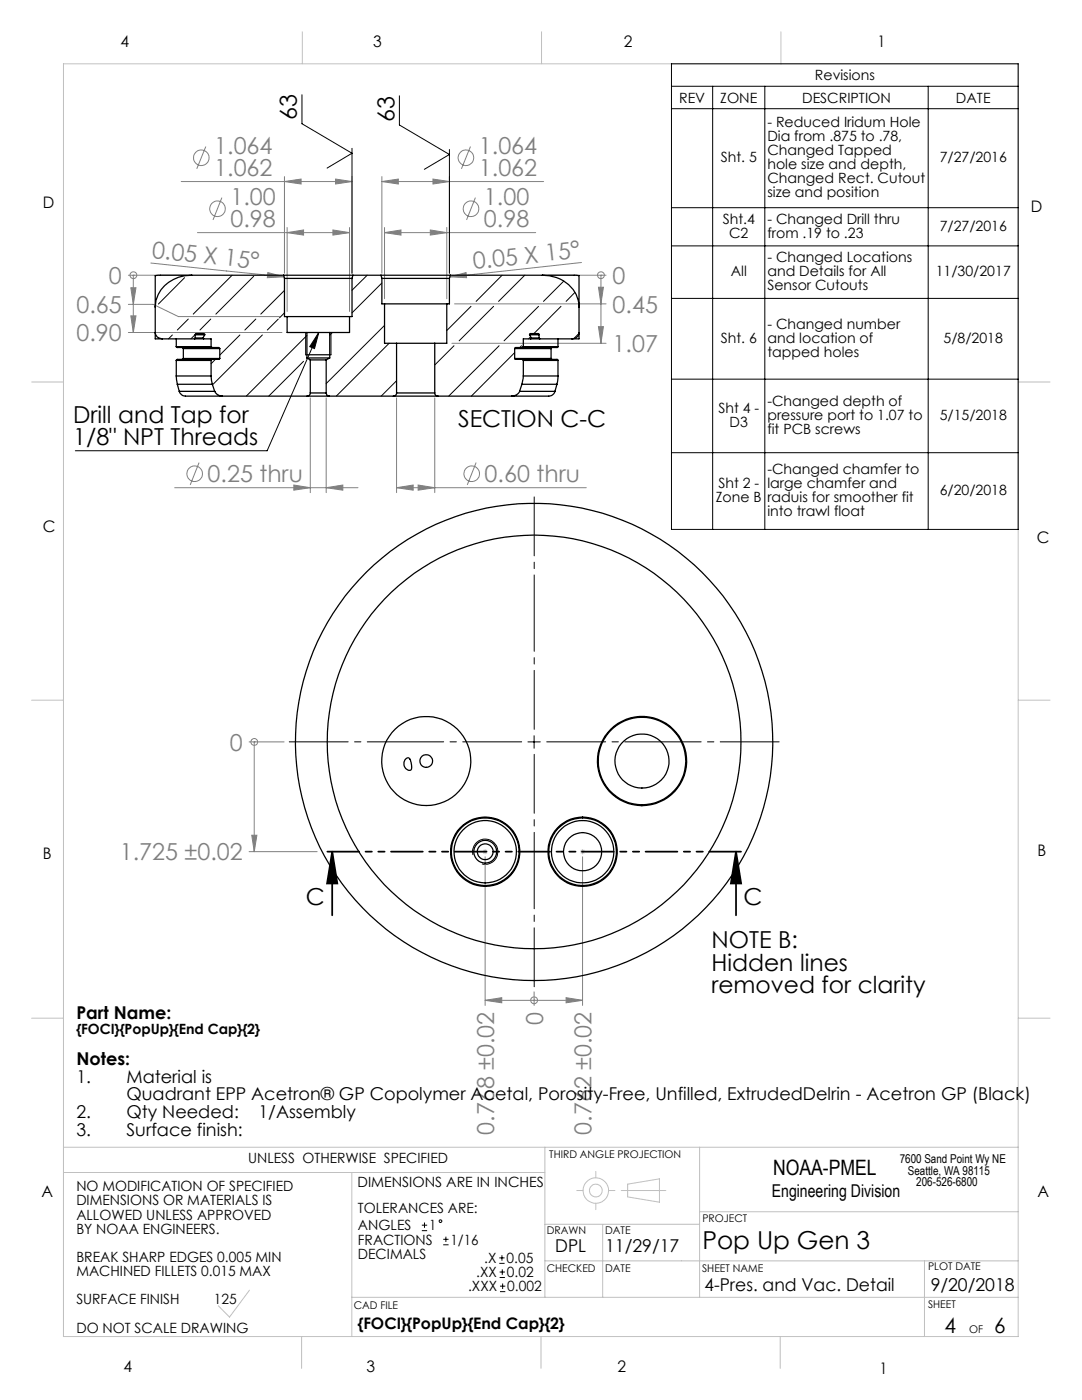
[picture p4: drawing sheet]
<svg xmlns="http://www.w3.org/2000/svg" width="216mm" height="279mm" viewBox="0 0 216 279" stroke-linecap="round" stroke-linejoin="round" font-family="sans-serif">
<g fill="none" stroke="#c0c0c0" stroke-width=".2">
<path d="M12.7 12.7h190.5v254h-190.5zM60.3 6.3v6.4M108.1 6.3v6.4M155.8 6.3v6.4M6.3 76.2h6.4M203.2 76.2h6.3M6.3 139.7h6.4M203.2 139.7h6.3M96.3 170h1M96.4 169.6l.8 .7M96.8 169.5v1M97.2 169.6l-.8 .7"/>
<path d="M115.7 170h1.1M115.9 169.6l.7 .7M116.2 169.5v1M116.6 169.6l-.7 .7M6.3 203.2h6.4M203.2 203.2h6.3M12.7 229h190.5M12.7 234h96M70.2 234v32.7M108.7 229v29.9M115.1 237.6h1.2M118.9 233.8v1.3"/>
<path d="M121.4 237.6h1.3M124 237.6h8.9M125.2 236.3l6.4-1v4.6l-6.4-1zM139.6 229v29.9M49.8 257.5l-4 5.4-2.2-2.3M70.2 258.9h133M108.7 251.6h94.5M108.7 244.3h30.9M118.9 240.1v1.3M120.3 244.3v14.6M139.6 241.8h63.6M184.5 251.6v15.1"/>
<path d="M60.2 266.7v6.4M108 266.7v6.4M155.7 266.7v6.4"/>
<circle cx="118.9" cy="237.6" r="2.53"/>
<circle cx="118.9" cy="237.6" r="1.27"/>
</g>
<g fill="none" stroke="#808080" stroke-width=".2">
<path d="M36.2 36.2h34M41.1 29.2l-1.8 4.5M44.3 39.4l-1.8 4.5M56.8 36.2l3.3-.5v1zM56.8 35.2v19.3M67 35.7l3.2 .5-3.2 .5zM70.2 35.2v19.3M76.2 36.2l3.3-.5v1zM76.2 36.2h32.3M76.2 35.2v19.3M86.4 35.7l3.3 .5-3.3 .5zM89.7 35.2v19.3"/>
<path d="M93.9 29.2l-1.8 4.5M94.9 39.4l-1.8 4.5M25.6 54.9h11.7M26.1 57.4h1l-.5 3.3zM26.6 54.9v11.5M26.6 54.9h.1M30.1 52.5l26.6 2.7M39.4 46.4h30.3M53.4 54.4l3.3 .8-3.4 .2zM57.3 46.4l3.3-.5v1zM57.3 45.4v16.8M66.4 45.9l3.3 .5-3.3 .5z"/>
<path d="M69.7 45.4v16.8M76.7 46.4l3.3-.5v1zM76.7 45.4v14.2M76.7 46.4h30.2M85.9 45.9l3.2 .5-3.2 .5zM89.1 45.4v14.2M89.8 55.2l3.2-.8 .1 1zM109.3 54.9h11.6M116 52.4l-26.2 2.8M119.4 57.3h1l-.5 3.3zM119.9 54.9v13.6M119.9 54.9h.1"/>
<path d="M25.6 60.7h5l5 2.5h20.2M25.6 66.4h30.7M26.1 63h1l-.5 3.4zM61.9 79.4v18.9M65.1 79.4v18.9M79.1 79.4v18.9M86.7 79.4v18.9M90.2 68.5h30.7M90.7 60.6h30.2M119.4 65.2h1l-.5 3.3zM34.9 97.3h36.5M39.7 92.3l-1.7 4.5"/>
<path d="M58.6 96.8l3.3 .5-3.3 .5zM65.1 97.3l3.3-.5v1zM79.1 97.3l3.3-.5v1zM79.1 97.3h37.9M83.4 96.8l3.3 .5-3.3 .5zM95 92.3l-1.8 4.5M49.7 148.1h7M50.7 148.1v21.9M50.7 148.1h.1M49.7 170h13.6M50.2 166.7h1.1l-.6 3.3zM96.8 171v29.7"/>
<path d="M116.2 171v29.7M96.8 199.6l3.3-.5v1zM96.8 199.6h19.4M106.6 199.6h.1M106.6 197.9v2.8M113 199.1l3.2 .5-3.2 .5z"/>
<circle cx="40.2" cy="31.5" r="1.56"/>
<circle cx="93" cy="31.5" r="1.56"/>
<circle cx="26.6" cy="54.9" r=".68"/>
<circle cx="43.4" cy="41.7" r="1.56"/>
<circle cx="94" cy="41.7" r="1.56"/>
<circle cx="119.9" cy="54.9" r=".68"/>
<circle cx="38.8" cy="94.6" r="1.56"/>
<circle cx="94.1" cy="94.6" r="1.56"/>
<circle cx="50.7" cy="148.1" r=".67"/>
<circle cx="106.6" cy="199.6" r=".68"/>
</g>
<path d="M66.3 170l1 6.3h-2zM66.3 170v12.7M146.9 170l1 6.3h-2.1zM146.9 170v12.7" fill="none" stroke="#000" stroke-width=".35"/>
<g fill="none" stroke="#000" stroke-width=".2">
<path d="M60.3 18.9v5.8l9.9 5.9-4.9 2.9M79.7 19.1v5.8l10 5.9-5 3M134 12.7h69.2v93h-69.2zM134 17.2h69.2M142.2 17.2v88.5M152.6 17.2v88.5M185.2 17.2v88.5M70.2 29.6v24.9M89.7 29.8v24.7M134 21.7h69.2M134 41.5h69.2M134 49.1h69.2"/>
<path d="M134 59.5h69.2M61 66.4v4.4M63.6 66.4l-10.3 23.6h-38.3M63.6 66.4l-.8 3.2-1-.4zM66 66.4v4.4M134 75.7h69.2M134 90.3h69.2M105.3 148.1h2.5M106.6 146.8v2.5M94.4 170.6a2.52 2.52 0 0 1 2.2-3.1 2.52 2.52 0 0 1 2.7 2.7 2.52 2.52 0 0 1-3.1 2.2"/>
</g>
<path d="M64.3 170h84.6" fill="none" stroke="#000" stroke-width=".35" stroke-dasharray="6.3 1.3 1.3 1.3 1.3 1.3" stroke-dashoffset="-1"/>
<path d="M104.1 148.1h-46.4M106.6 145.6v-46.4M106.6 150.6v46.3M109.1 148.1h46.4" fill="none" stroke="#000" stroke-width=".2" stroke-dasharray="15.2 1.3 1.3 1.3" stroke-dashoffset="3.5"/>
<path d="M61 70.8h5" fill="none" stroke="#000" stroke-width=".25"/>
<path d="M66.3 170l1 6.3h-2zM146.9 170l1 6.3h-2.1z" fill="#000"/>
<g fill="#808080">
<path d="M53.4 54.4l3.3 .8-3.4 .2z"/>
<path d="M89.8 55.2l3.2-.8 .1 1z"/>
<path d="M50.2 166.7h1.1l-.6 3.3zM26.1 57.4h1l-.5 3.3zM26.1 63h1l-.5 3.4zM119.4 57.3h1l-.5 3.3zM119.4 65.2h1l-.5 3.3z"/>
<path d="M96.8 199.6l3.3-.5v1zM113 199.1l3.2 .5-3.2 .5z"/>
<path d="M56.8 36.2l3.3-.5v1zM67 35.7l3.2 .5-3.2 .5zM76.7 46.4l3.3-.5v1zM85.9 45.9l3.2 .5-3.2 .5zM57.3 46.4l3.3-.5v1zM66.4 45.9l3.3 .5-3.3 .5zM58.6 96.8l3.3 .5-3.3 .5zM65.1 97.3l3.3-.5v1zM79.1 97.3l3.3-.5v1zM83.4 96.8l3.3 .5-3.3 .5z"/>
<path d="M76.2 36.2l3.3-.5v1zM86.4 35.7l3.3 .5-3.3 .5z"/>
</g>
<path d="M63.6 66.4l-.8 3.2-1-.4z" fill="#000"/>
<g fill="none" stroke="#000" stroke-width=".25">
<path d="M38.3 54.9l-7.3 .1v6.3M38.3 54.9a6.9 6.9 0 0 0-7.3 6.4M38.3 54.9h18.3M56.6 54.9h13.8M56.6 54.9l.2 .7M56.8 55.6h13.4M56.8 55.6v7.6h.5M70.2 55.6v7.6h-.5M70.4 54.9l-.2 .7M70.4 54.9h5.6M76 54.9h13.9M76 54.9l.2 .7"/>
<path d="M76.2 55.6h13.5M76.2 55.6v5h.5M89.7 55.6v5h-.6M89.9 54.9l-.2 .7M89.9 54.9h18.3M108.2 54.9h6.7a.49 .49 0 0 1 .6 .2 .49 .49 0 0 1 0 .5v5.7M108.2 54.9a6.8 6.8 0 0 1 7.3 6.4M31 66.4v1.2h1.4M31 66.4a1.34 1.34 0 0 0 1.4 1.2M31 61.3v5.1M32.4 67.6h6.4M35.2 69.2l.1 .2h7.1"/>
<path d="M35.2 75l.2 1.7M35.2 75h6.9M35.2 71.9h6.9M35.2 69.2h6.9M35.2 67.6v1.6M35.2 71.9v3.1M35.4 76.7h7M35.4 76.7l.4 1.4M35.8 78.1a1.5 1.5 0 0 0 1.8 1h6.8M35.8 78.1h7.1M36.4 69.4l.2 .2M36.6 71.5l-.2 .2"/>
<path d="M36.6 69.6h7.3M36.6 71.5h7.3M36.6 69.6v1.9M38.8 67.6h1.8M38.9 66.8h2M38.9 67.5h1.6M40.5 67.5l.1 .1M40.6 67.6h1.5v1.6M40.9 66.8l-.2-.2h-1.6l-.2 .1v.9h-.1M40.9 66.8l-.4 .7M42.1 69.2l.3 .2M42.1 75l.3 1.7"/>
<path d="M42.1 71.9v3.1M42.4 71.7h-7l-.2 .2M42.4 76.7l.5 1.4M42.4 71.7l-.3 .2M42.4 69.4h1.3l.2 .2M42.9 78.1a1.47 1.47 0 0 0 1.5 1M43.9 71.5l-.2 .2h-1.3M43.9 69.6v1.9M44.4 79.1h16.9M57.3 63.2h12.4M57.3 63.2v3.2h3.9M61.2 71.4h4.6"/>
<path d="M61.2 66.4h4.6M61.2 71.4l.7 .4M61.2 66.4v5M61.3 79.1h4.4M61.9 71.8h3.2M61.9 78.4h3.2M61.9 78.4a.6 .6 0 0 1-.6 .7M61.9 71.8v6.6M65.1 78.4a.6 .6 0 0 0 .6 .7M65.1 71.8v6.6M65.7 79.1h12.8M65.8 71.4l-.7 .4"/>
<path d="M65.8 66.4v5M69.7 63.2v3.2h-3.9M76.7 60.6h12.4M76.7 60.6v7.9h2.4M78.5 79.1h8.9M79.1 78.4h7.6M79.1 68.5h7.6M79.1 78.4a.6 .6 0 0 1-.6 .7M79.1 68.5v9.9M86.7 78.4a.6 .6 0 0 0 .7 .7M86.7 68.5v9.9M87.4 79.1h14.7"/>
<path d="M89.1 60.6v7.9h-2.4M102.7 71.5l.1 .2h1.4M102.7 69.6h7.3M102.7 71.5h7.3M102.7 69.6v1.9M103.7 78.1a1.65 1.65 0 0 1-1.6 1M103.7 78.1h7M104.1 76.7l-.4 1.4M104.1 76.7h7M104.2 71.7h7l.1 .2M104.2 71.7l.2 .2M104.2 69.4h-1.3l-.2 .2"/>
<path d="M104.4 69.2l-.2 .2M104.4 75l-.3 1.7M104.4 75h6.9M104.4 71.9h6.9M104.4 69.2h6.9M104.4 71.9v3.1M105.7 66.8l.1-.2h1.7l.1 .9 .1 .1M105.7 66.8h1.9M105.7 66.8l.3 .7M105.9 67.6h1.8M105.9 67.6h-1.5v1.6M106 67.5l-.1 .1"/>
<path d="M106 67.5h1.6M107.7 67.6h6.4M110 71.5l.1 .2M110 69.6v1.9M110.1 69.4l-.1 .2M110.7 78.1a1.44 1.44 0 0 1-1.8 1h-6.8M111.1 76.7l-.4 1.4M111.3 69.2l-.1 .2h-7M111.3 75l-.2 1.7M111.3 67.6v1.6M111.3 71.9v3.1M115.5 66.4v1.2h-1.4"/>
<path d="M115.5 66.4a1.32 1.32 0 0 1-1.4 1.2M115.5 61.3v5.1M81 151.4a.67 .67 0 0 1 .8 0 .67 .67 0 0 1 .2 .7l.1 .4a1.01 1.01 0 0 1-.3 1.2 1.35 1.35 0 0 1-1.2-.9 1.35 1.35 0 0 1 .4-1.4z"/>
<circle cx="85" cy="151.9" r="8.9"/>
<circle cx="85.1" cy="151.9" r="1.27"/>
<circle cx="106.6" cy="148.1" r="47.6"/>
<circle cx="106.6" cy="148.1" r="41.3"/>
<circle cx="128.1" cy="151.9" r="5.4"/>
<circle cx="128.1" cy="151.9" r="8.7"/>
<circle cx="128.1" cy="151.9" r="8.9"/>
<circle cx="96.8" cy="170" r="1.58"/>
<circle cx="96.8" cy="170" r="6.7"/>
<circle cx="96.8" cy="170" r="6.2"/>
<circle cx="96.8" cy="170" r="2.27"/>
<circle cx="96.8" cy="170" r="6.9"/>
<circle cx="116.3" cy="170" r="3.8"/>
<circle cx="116.3" cy="170" r="6.9"/>
<circle cx="116.3" cy="170" r="6.2"/>
<circle cx="116.3" cy="170" r="6.7"/>
</g>
<g fill="none" stroke="#000" stroke-width=".2">
<path d="M36.8 55.4l-5.2 5.3M46.3 54.9l-7.7 7.8M50.6 55.1l-7.5 7.6M56.8 58l-4.8 4.7M73.3 54.9l-3.1 3M76.2 56.5l-6 5.9M100.2 54.9l-5.2 5.2M104.7 54.9l-5.2 5.2M112.5 56.1l-4.1 4M114.7 58.3l-1.7 1.8M34.4 66.9l-.8 .7M37.6 63.7l-2.2 2.2"/>
<path d="M38.9 66.9l-.8 .7M42.1 63.7l-2.2 2.2M43 71.7l-.9 .9M47.9 66.9l-4 4M51 63.7l-2.1 2.2M52.4 66.9l-10 9.9M55.5 63.7l-2.2 2.2M56.8 62.4l-1 1M60.6 72.1l-7 7M61.2 67l-12.1 12.1M66.3 66.4l-.5 .5M76.7 64.9l-11.6 11.7"/>
<path d="M77.6 68.5l-10.5 10.6M79.1 76l-3 3.1M90.6 69l-3.9 3.8M94 61.1l-4.9 4.9M98.5 61.1l-6.9 6.9M99.6 69l-10.1 10.1M102.7 70.4l-8.6 8.7M104.1 69l-.4 .4M105.9 67.2l-.4 .4M107.5 61.1l-6.9 6.9M111.9 61.1l-5.4 5.5M115.5 66.5l-1 1.1"/>
<path d="M84.2 245.6h1M84.2 244.5h1M84.7 244v1M88.4 248.4h1.1M88.4 247.3h1.1M89 246.8v1.1M99.6 252.1h1.1M99.6 251h1.1M99.7 255h1.1M99.7 253.9h1.1M99.8 257.8h1M99.8 256.7h1"/>
<path d="M100.2 250.5v1.1M100.2 253.3v1.1M100.3 256.2v1"/>
<circle cx="87.9" cy="243.7" r=".28"/>
</g>
<text font-size="4.9" x="140.2" y="249.3">Pop Up Gen 3</text>
<g font-size="4.7">
<text x="59.3" y="24" transform="rotate(-90 59.3 24)">63</text>
<text x="78.7" y="24.3" transform="rotate(-90 78.7 24.3)">63</text>
<text x="14.6" y="84.4">Drill and Tap for</text>
<text x="14.6" y="88.9">1/8&quot; NPT Threads</text>
<text x="91.4" y="85.3">SECTION C-C</text>
<text x="61.1" y="180.6">C</text>
<text x="148.4" y="180.6">C</text>
<text x="142" y="189.2">NOTE B:</text>
<text x="142" y="193.7">Hidden lines</text>
<text x="142" y="198.2">removed for clarity</text>
</g>
<g font-size="4.7" fill="#808080">
<text x="42.8" y="30.7">1.064</text>
<text x="42.8" y="35.2">1.062</text>
<text x="95.6" y="30.7">1.064</text>
<text x="95.6" y="35.2">1.062</text>
<text x="46" y="40.9">1.00</text>
<text x="96.6" y="40.9">1.00</text>
<text x="46" y="45.4">0.98</text>
<text x="96.6" y="45.4">0.98</text>
<text x="30.2" y="51.5" transform="rotate(6 30.2 51.5)">0.05 X 15°</text>
<text x="94.5" y="53.7" transform="rotate(-6 94.5 53.7)">0.05 X 15°</text>
<text x="21.7" y="56.7">0</text>
<text x="122.2" y="56.7">0</text>
<text x="15.3" y="62.5">0.65</text>
<text x="122.2" y="62.4">0.45</text>
<text x="15.3" y="68.1">0.90</text>
<text x="122.2" y="70.3">1.07</text>
<text x="41.4" y="96.2">0.25 thru</text>
<text x="96.7" y="96.2">0.60 thru</text>
<text x="45.9" y="149.8">0</text>
<text x="23.9" y="171.7">1.725 ±0.02</text>
<text x="108.4" y="204.5" transform="rotate(-90 108.4 204.5)">0</text>
<text x="98.6" y="226.5" transform="rotate(-90 98.6 226.5)">0.768 ±0.02</text>
<text x="118" y="226.5" transform="rotate(-90 118 226.5)">0.762 ±0.02</text>
</g>
<g font-size="4.2">
<text x="154.3" y="234.4">NOAA-PMEL</text>
<text x="188.4" y="266">4</text>
<text x="198.4" y="266">6</text>
</g>
<g font-size="3.5">
<text x="15.2" y="203.3">Part Name:</text>
<text x="15.2" y="212.5">Notes:</text>
<text x="15.2" y="216">1.</text>
<text x="25.2" y="216">Material is</text>
<text x="25.2" y="219.6">Quadrant EPP Acetron® GP Copolymer Acetal, Porosity-Free, Unfilled, ExtrudedDelrin - Acetron GP (Black)</text>
<text x="15.2" y="223.1">2.</text>
<text x="15.2" y="226.6">3.</text>
<text x="25.2" y="223.1">Qty Needed:</text>
<text x="25.2" y="226.6">Surface finish:</text>
<text x="51.6" y="223.1">1/Assembly</text>
<text x="154" y="239">Engineering Division</text>
<text x="110.8" y="249.9">DPL</text>
<text x="120.8" y="249.9">11/29/17</text>
<text x="140.6" y="257.7">4-Pres. and Vac. Detail</text>
<text x="185.7" y="257.7">9/20/2018</text>
</g>
<g font-size="3.2">
<text x="24.1" y="9.4">4</text>
<text x="74.5" y="9.4">3</text>
<text x="124.5" y="9.4">2</text>
<text x="175.1" y="9.4">1</text>
<text x="8.5" y="41.5">D</text>
<text x="205.7" y="42.3">D</text>
<text x="8.5" y="106.3">C</text>
<text x="206.9" y="108.3">C</text>
<text x="8.5" y="171.5">B</text>
<text x="207" y="170.9">B</text>
<text x="8.3" y="239">A</text>
<text x="207" y="239">A</text>
<text x="71.4" y="265.2">{FOCI}{PopUp}{End Cap}{2}</text>
<text x="24.6" y="273.8">4</text>
<text x="73.1" y="273.9">3</text>
<text x="123.2" y="273.8">2</text>
<text x="175.5" y="274.1">1</text>
</g>
<g font-size="2.8">
<text x="162.6" y="16">Revisions</text>
<text x="135.5" y="20.5">REV</text>
<text x="143.7" y="20.5">ZONE</text>
<text x="160.1" y="20.5">DESCRIPTION</text>
<text x="190.8" y="20.5">DATE</text>
<text x="153.1" y="25.3">- Reduced Iridum Hole</text>
<text x="153.1" y="28.1">Dia from .875 to .78,</text>
<text x="143.8" y="32.3">Sht. 5</text>
<text x="153.1" y="30.9">Changed Tapped</text>
<text x="153.1" y="33.8">hole size and depth,</text>
<text x="187.5" y="32.3">7/27/2016</text>
<text x="153.1" y="36.6">Changed Rect. Cutout</text>
<text x="153.1" y="39.4">size and position</text>
<text x="144.2" y="44.6">Sht.4</text>
<text x="145.5" y="47.5">C2</text>
<text x="153.1" y="44.6">- Changed Drill thru</text>
<text x="153.1" y="47.5">from .19 to .23</text>
<text x="187.5" y="46">7/27/2016</text>
<text x="153.1" y="52.3">- Changed Locations</text>
<text x="145.8" y="55.1">All</text>
<text x="153.1" y="55.1">and Details for All</text>
<text x="153.1" y="57.9">Sensor Cutouts</text>
<text x="186.7" y="55.1">11/30/2017</text>
<text x="153.1" y="65.6">- Changed number</text>
<text x="143.8" y="68.4">Sht. 6</text>
<text x="153.1" y="68.4">and location of</text>
<text x="153.1" y="71.2">tapped holes</text>
<text x="188.3" y="68.4">5/8/2018</text>
<text x="143.3" y="82.4">Sht 4 -</text>
<text x="153.1" y="81">-Changed depth of</text>
<text x="153.1" y="83.8">pressure port to 1.07 to</text>
<text x="187.5" y="83.8">5/15/2018</text>
<text x="145.6" y="85.2">D3</text>
<text x="153.1" y="86.6">fit PCB screws</text>
<text x="153.1" y="94.5">-Changed chamfer to</text>
<text x="142.8" y="100.2">Zone B</text>
<text x="143.3" y="97.4">Sht 2 -</text>
<text x="153.1" y="97.4">large chamfer and</text>
<text x="153.1" y="100.2">raduis for smoother fit</text>
<text x="187.5" y="98.8">6/20/2018</text>
<text x="153.1" y="103">into trawl float</text>
<text x="15.2" y="206.3">{FOCI}{PopUp}{End Cap}{2}</text>
<text x="49.5" y="232.2">UNLESS OTHERWISE SPECIFIED</text>
<text x="15.2" y="237.7">NO MODIFICATION OF SPECIFIED</text>
<text x="71.3" y="236.9">DIMENSIONS ARE IN INCHES</text>
<text x="15.2" y="240.6">DIMENSIONS OR MATERIALS IS</text>
<text x="15.2" y="243.4">ALLOWED UNLESS APPROVED</text>
<text x="71.4" y="242">TOLERANCES ARE:</text>
<text x="71.4" y="245.6">ANGLES</text>
<text x="85.6" y="245.6">1</text>
<text x="15.2" y="246.2">BY NOAA ENGINEERS.</text>
<text x="15.2" y="251.9">BREAK SHARP EDGES 0.005 MIN</text>
<text x="71.4" y="251.2">DECIMALS</text>
<text x="71.4" y="248.4">FRACTIONS</text>
<text x="89.9" y="248.4">1/16</text>
<text x="15.2" y="254.7">MACHINED FILLETS 0.015 MAX</text>
<text x="93.4" y="257.7">.XXX</text>
<text x="95" y="254.9">.XX</text>
<text x="96.6" y="252.1">.X</text>
<text x="101.1" y="252.1">0.05</text>
<text x="101.2" y="254.9">0.02</text>
<text x="101.2" y="257.7">0.002</text>
<text x="15.2" y="260.3">SURFACE FINISH</text>
<text x="42.7" y="260.3">125</text>
<text x="15.2" y="266">DO NOT SCALE DRAWING</text>
</g>
<g font-size="2.4">
<text x="179.5" y="232.2">7600 Sand Point Wy NE</text>
<text x="181.2" y="234.4">Seattle, WA 98115</text>
<text x="182.8" y="236.7">206-526-6800</text>
</g>
<g font-size="2.1">
<text x="109.6" y="231.2">THIRD ANGLE PROJECTION</text>
<text x="140.2" y="243.8">PROJECT</text>
<text x="109.1" y="246.3">DRAWN</text>
<text x="120.8" y="246.3">DATE</text>
<text x="109.1" y="253.9">CHECKED</text>
<text x="120.8" y="253.9">DATE</text>
<text x="140.1" y="253.9">SHEET NAME</text>
<text x="185.2" y="253.5">PLOT DATE</text>
<text x="70.6" y="261.3">CAD FILE</text>
<text x="185.2" y="261.1">SHEET</text>
<text x="193.4" y="266">OF</text>
</g>
</svg>
